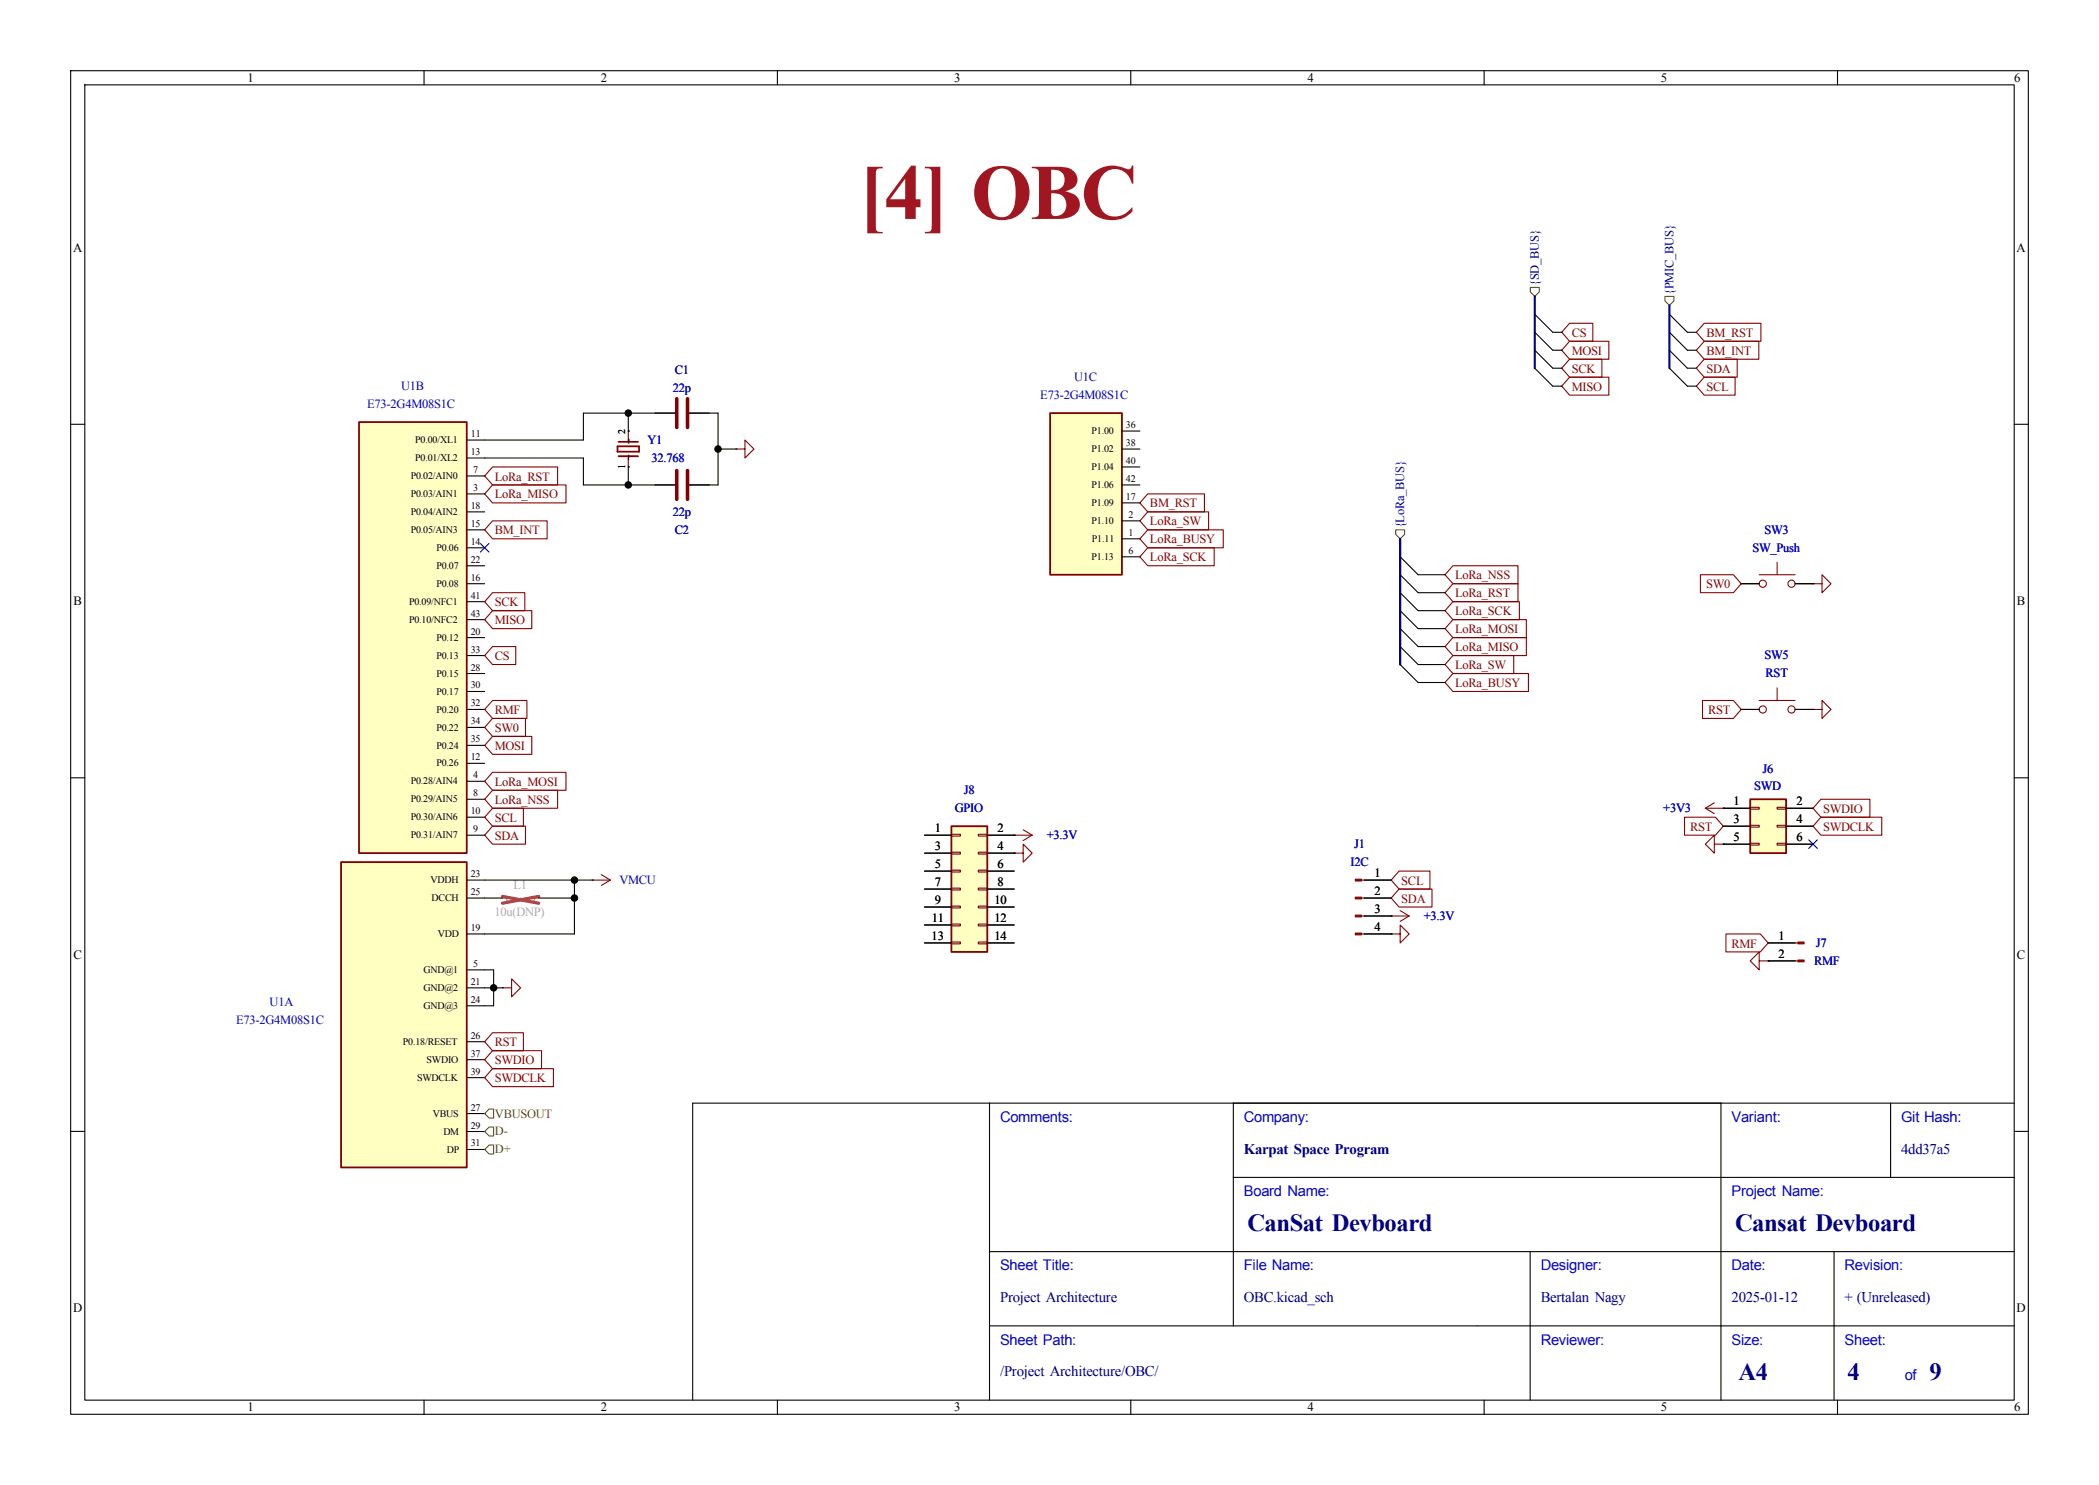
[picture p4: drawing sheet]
<svg xmlns="http://www.w3.org/2000/svg" width="297mm" height="210mm" viewBox="0 0 297 210" stroke-linecap="round" stroke-linejoin="round" font-family="sans-serif">
<g fill="none" stroke="#000" stroke-width=".15">
<path d="M10 10h277v190h-277zM12 12h273v186h-273zM60 10v2M110 10v2M160 10v2M210 10v2M260 10v2M10 60h2M285 60h2M10 110h2M243.8 119.4h.1M285 110h2"/>
<path d="M140 156v42M174.5 156v31.5M243.5 156v42M267.5 156v10.5M285 156h-187v42M10 160h2M140 177h145M174.5 166.5h110.5M216.5 177v21M259.5 177v21M285 160h2M60 198v2"/>
<path d="M110 198v2M140 187.5h145M160 198v2M210 198v2M260 198v2"/>
</g>
<path d="M242.6 119.4v-1.3l-1.3 1.3 1.3 1.3v-1.3h1.2" fill="none" stroke="#840000" stroke-width=".15"/>
<path d="M148.6 58.4h10.1v22.9h-10.1z" fill="#ffffc2"/>
<path d="M148.6 58.4h10.1v22.9h-10.1zM87.4 63.1h3v.8h-3zM87.5 64.5h2.8M87.5 62.5h2.8" fill="none" stroke="#840000" stroke-width=".25"/>
<g fill="none" stroke="#000" stroke-width=".15">
<path d="M88.9 66h.1M88.9 61h.1M104.1 63.5h.1M158.7 76.2h2.6M158.7 73.7h2.6M158.7 78.7h2.6M158.7 71.1h2.6M158.7 61h2.6M158.7 63.5h2.6M158.7 66h2.6M158.7 68.6h2.6M83.8 124.5h.1"/>
<path d="M193 124.5h3.8M193 127h3.8M193 129.5h3.8M193 132.1h3.8M196.8 129.5h.1M196.8 132.1h.1"/>
</g>
<g fill="none" stroke="#840000" stroke-width=".15">
<path d="M88.9 61v1.5M88.9 64.5v1.5M104.1 63.5h1.3v-1.3l1.3 1.3-1.3 1.3v-1.3M83.8 124.5h2.6M85.1 123.7l1.3 .8M86.4 124.5l-1.3 .7M192.6 124.5h.4M192.6 127h.4M192.6 129.5h.4M192.6 132.1h.4M196.8 132.1h1.3v-1.3l1.3 1.3-1.3 1.3v-1.3M196.8 129.5h2.6"/>
<path d="M198.1 128.8l1.3 .7M199.4 129.5l-1.3 .8"/>
</g>
<g fill="#840000" stroke="#840000" stroke-width=".15">
<path d="M191.8 124.3h.8v.3h-.8z"/>
<path d="M191.8 126.9h.8v.2h-.8z"/>
<path d="M191.8 129.4h.8v.3h-.8z"/>
<path d="M191.8 132h.8v.2h-.8z"/>
</g>
<path d="M134.6 116.8h5.1v17.8h-5.1z" fill="#ffffc2"/>
<path d="M134.6 116.8h5.1v17.8h-5.1z" fill="none" stroke="#840000" stroke-width=".25"/>
<g fill="none" stroke="#840000" stroke-width=".15">
<path d="M134.6 118h1.3v.2h-1.3zM138.4 118h1.3v.2h-1.3zM143.5 118.1h2.5M144.8 117.3l1.2 .8M146 118.1l-1.2 .8M134.6 120.5h1.3v.3h-1.3zM134.6 123.1h1.3v.2h-1.3zM134.6 125.6h1.3v.3h-1.3zM134.6 128.1h1.3v.3h-1.3zM134.6 130.7h1.3v.2h-1.3zM134.6 133.2h1.3v.3h-1.3zM138.4 120.5h1.3v.3h-1.3z"/>
<path d="M138.4 123.1h1.3v.2h-1.3zM138.4 125.6h1.3v.3h-1.3zM138.4 128.1h1.3v.3h-1.3zM138.4 130.7h1.3v.2h-1.3zM138.4 133.2h1.3v.3h-1.3z"/>
</g>
<g fill="none" stroke="#000" stroke-width=".15">
<path d="M92.7 58.4h2.8M97.5 58.4h2.8M92.7 68.6h2.8M97.5 68.6h2.8M130.8 118.1h3.8M139.7 118.1h3.8M143.5 118.1h.1M130.8 120.7h3.8M130.8 123.2h3.8M130.8 125.7h3.8M130.8 128.3h3.8M130.8 130.8h3.8"/>
<path d="M130.8 133.4h3.8M139.7 120.7h3.8M139.7 123.2h3.8M139.7 125.7h3.8M139.7 128.3h3.8M139.7 130.8h3.8M139.7 133.4h3.8"/>
</g>
<path d="M95.8 56.4v4.1M97.3 56.4v4.1M95.8 66.5v4.1M97.3 66.5v4.1" fill="none" stroke="#840000" stroke-width=".51"/>
<path d="M247.6 113h5.1v7.7h-5.1z" fill="#ffffc2"/>
<path d="M247.6 113h5.1v7.7h-5.1z" fill="none" stroke="#840000" stroke-width=".25"/>
<g fill="none" stroke="#840000" stroke-width=".15">
<path d="M251.5 79.5v1.8M248.9 99.1h5.1M248.9 81.3h5.1M251.5 97.3v1.8M256.5 82.6h1.3v-1.3l1.3 1.3-1.3 1.2v-1.2M241.3 114.3l1.3 .8M241.3 114.3h2.5M242.6 113.5l-1.3 .8M247.6 114.2h1.3v.2h-1.3zM247.6 116.7h1.3v.3h-1.3zM247.6 119.3h1.3v.2h-1.3zM251.5 114.2h1.2v.2h-1.2z"/>
<path d="M251.5 116.7h1.2v.3h-1.2zM251.5 119.3h1.2v.2h-1.2zM256.5 100.3h1.3v-1.2l1.3 1.2-1.3 1.3v-1.3M143.5 120.7h1.3v-1.3l1.2 1.3-1.2 1.2v-1.2M248.9 135.9v-1.3l-1.3 1.3 1.3 1.3v-1.3h1.3M254 133.4h.4M254 135.9h.4"/>
<circle cx="249.4" cy="82.6" r=".51"/>
<circle cx="253.5" cy="82.6" r=".51"/>
<circle cx="249.4" cy="100.3" r=".51"/>
<circle cx="253.5" cy="100.3" r=".51"/>
</g>
<g fill="none" stroke="#000" stroke-width=".15">
<path d="M246.4 82.6h2.5M254 82.6h2.5M256.5 82.6h.1M243.8 114.3h.1M243.8 114.3h3.8M243.8 116.8h3.8M243.8 119.4h3.8M246.4 100.3h2.5M252.7 114.3h3.8M252.7 116.8h3.8M252.7 119.4h3.8M254 100.3h2.5"/>
<path d="M256.5 100.3h.1M143.5 120.7h.1M250.2 135.9h.1M250.2 133.4h3.8M250.2 135.9h3.8"/>
</g>
<g fill="#840000" stroke="#840000" stroke-width=".15">
<path d="M254.4 133.2h.9v.3h-.9z"/>
<path d="M254.4 135.8h.9v.2h-.9z"/>
</g>
<path d="M71.6 127a.51 .51 0 0 0 .5 .5 .51 .51 0 0 0 .5-.5 .51 .51 0 0 0 .6 .5 .51 .51 0 0 0 .5-.5 .51 .51 0 0 0 .5 .5 .51 .51 0 0 0 .5-.5 .51 .51 0 0 0 .5 .5 .51 .51 0 0 0 .5-.5" fill="none" stroke="#9c9b98" stroke-width=".15"/>
<path d="M71.1 127h.5M75.7 127h.5" fill="none" stroke="#7a7a77" stroke-width=".15"/>
<path d="M71.1 126.8l5.1 .9M76.2 126.8l-5.1 .9" fill="none" stroke="#e12e31" stroke-width=".46"/>
<path d="M48.3 121.9h17.7v43.2h-17.7z" fill="#ffffc2"/>
<path d="M48.3 121.9h17.7v43.2h-17.7z" fill="none" stroke="#840000" stroke-width=".25"/>
<path d="M66 137.2h2.6M66 132.1h2.6M66 139.7h2.6M66 124.5h2.6M66 127h2.6M66 142.2h2.6M66 147.3h2.6M66 157.5h2.6M66 149.9h2.6M66 152.4h2.6M66 160h2.6M66 162.6h2.6" fill="none" stroke="#000" stroke-width=".15"/>
<path d="M50.8 59.7h15.2v61h-15.2z" fill="#ffffc2"/>
<path d="M50.8 59.7h15.2v61h-15.2z" fill="none" stroke="#840000" stroke-width=".25"/>
<g fill="none" stroke="#000" stroke-width=".15">
<path d="M88.9 58.4v2.6M95.5 58.4h-13v3.8h-16.5M97.5 58.4h4.1v10.2h-4.1M217.2 52.1l2.5 2.5h1.3M217.2 49.5l2.5 2.6h1.3M217.2 47l2.5 2.5h1.3M217.2 44.5l2.5 2.5h1.3M236.2 52.1l2.6 2.5h1.2M236.2 49.5l2.6 2.6h1.2M236.2 47l2.6 2.5h1.2M236.2 44.5l2.6 2.5h1.2M66 69.9h2.6"/>
<path d="M66 67.3h2.6M66 64.8h16.5v3.8h13M66 77.5h2.6M66 74.9h2.6M66 72.4h2.6M88.9 66h.1M88.9 61h.1M88.9 66v2.6M101.6 63.5h2.5M198.1 78.7l2.6 2.6h3.8M66 82.6h2.6M66 90.2h2.6"/>
<path d="M66 80h2.6M66 95.3h2.6M66 97.8h2.6M66 92.7h2.6M66 85.1h2.6M66 87.6h2.6M198.1 91.4l2.6 2.6h3.8M198.1 86.4l2.6 2.5h3.8M198.1 81.3l2.6 2.5h3.8M198.1 83.8l2.6 2.6h3.8M198.1 94l2.6 2.5h3.8M198.1 88.9l2.6 2.5h3.8"/>
<path d="M246.4 82.6h2.5M254 82.6h2.5M256.5 82.6h.1M66 110.5h2.6M66 113h2.6M66 118.1h2.6M66 115.6h2.6M66 108h2.6M66 100.3h2.6M66 102.9h2.6M66 105.4h2.6M130.8 118.1h3.8"/>
<path d="M139.7 118.1h3.8M143.5 118.1h.1M243.8 119.4h.1M243.8 114.3h.1M243.8 114.3h3.8M243.8 116.8h3.8M243.8 119.4h3.8M246.4 100.3h2.5M252.7 114.3h3.8M252.7 116.8h3.8M252.7 119.4h3.8M254 100.3h2.5"/>
<path d="M256.5 100.3h.1M68.6 139.7h2.5M68.6 124.5h15.2M68.6 127h2.5M68.6 137.2h1.2v5h-1.2M71.1 139.7h.1M76.2 127h5.1M81.3 124.5v7.6h-12.7M130.8 120.7h3.8M130.8 123.2h3.8M130.8 125.7h3.8M130.8 128.3h3.8"/>
<path d="M130.8 130.8h3.8M130.8 133.4h3.8M139.7 120.7h3.8M139.7 123.2h3.8M139.7 125.7h3.8M139.7 128.3h3.8M139.7 130.8h3.8M139.7 133.4h3.8M143.5 120.7h.1M193 124.5h3.8M193 127h3.8M193 132.1h3.8"/>
<path d="M193 129.5h3.8M196.8 129.5h.1M196.8 132.1h.1M250.2 135.9h.1M250.2 133.4h3.8M250.2 135.9h3.8"/>
</g>
<g fill="none" stroke="#840000" stroke-width=".15">
<path d="M222.1 48.3h5.5v2.5h-5.5l-1.1-1.3zM222.1 45.7h3.3v2.6h-3.3l-1.1-1.3zM222.1 53.3h5.5v2.6h-5.5l-1.1-1.3zM222.1 50.8h4.6v2.5h-4.6l-1.1-1.2zM241.1 45.7h8.1v2.6h-8.1l-1.1-1.3zM241.1 48.3h7.8v2.5h-7.8l-1.1-1.3zM241.1 50.8h4.7v2.5h-4.7l-1.1-1.2zM241.1 53.3h4.4v2.6h-4.4l-1.1-1.3zM69.7 66h9.2v2.6h-9.2l-1.1-1.3zM69.7 68.6h10.4v2.5h-10.4l-1.1-1.2zM69.7 73.7h7.7v2.5h-7.7l-1.1-1.3zM162.4 74.9h10.7v2.6h-10.7l-1.1-1.3z"/>
<path d="M162.4 77.5h9.4v2.5h-9.4l-1.1-1.3zM162.4 72.4h8.6v2.5h-8.6l-1.1-1.2zM162.4 69.8h8v2.6h-8l-1.1-1.3zM69.7 91.4h3.3v2.6h-3.3l-1.1-1.3zM69.7 86.4h5.5v2.5h-5.5l-1.1-1.3zM69.7 83.8h4.6v2.6h-4.6l-1.1-1.3zM69.7 99.1h4.9v2.5h-4.9l-1.1-1.3zM205.6 92.7h8.6v2.6h-8.6l-1.1-1.3zM205.6 95.2h10.7v2.6h-10.7l-1.1-1.3zM205.6 82.5h9.2v2.6h-9.2l-1.1-1.3zM205.6 90.2h10.4v2.5h-10.4l-1.1-1.3zM205.6 85.1h9.4v2.5h-9.4l-1.1-1.2z"/>
<path d="M205.6 80h9.2v2.6h-9.2l-1.1-1.3zM205.6 87.6h10.4v2.6h-10.4l-1.1-1.3zM240.6 81.3h4.7l1.1 1.3-1.1 1.2h-4.7zM240.9 99.1h4.4l1.1 1.2-1.1 1.3h-4.4zM69.7 116.8h4.7v2.6h-4.7l-1.1-1.3zM69.7 114.3h4.4v2.5h-4.4l-1.1-1.2zM69.7 109.2h10.4v2.6h-10.4l-1.1-1.3zM69.7 111.8h9.2v2.5h-9.2l-1.1-1.3zM69.7 101.6h4.7v2.5h-4.7l-1.1-1.2zM69.7 104.1h5.5v2.6h-5.5l-1.1-1.3zM238.4 115.6h4.3l1.1 1.2-1.1 1.3h-4.3zM257.7 113h6.9v2.6h-6.9l-1.2-1.3z"/>
<path d="M257.7 115.6h8.6v2.5h-8.6l-1.2-1.3zM71.1 139.7h1.3v-1.3l1.3 1.3-1.3 1.3v-1.3M198 123.2h4.3v2.5h-4.3l-1.2-1.2zM198 125.7h4.6v2.6h-4.6l-1.2-1.3zM244.2 132.1h4.9l1.1 1.3-1.1 1.2h-4.9zM69.7 146h4.4v2.6h-4.4l-1.1-1.3zM69.7 151.1h8.6v2.6h-8.6l-1.1-1.3zM69.7 148.6h6.9v2.5h-6.9l-1.1-1.2z"/>
</g>
<path d="M216.5 40.6h1.3v.7l-.6 .6-.7-.6zM235.6 41.9h1.3v.6l-.7 .7-.6-.7zM197.5 74.9h1.3v.7l-.7 .6-.6-.6zM69.2 156.8h.6v1.3h-.6l-.6-.6zM68.6 160l.6-.6h.6v1.3h-.6zM69.2 161.9h.6v1.3h-.6l-.6-.6z" fill="none" stroke="#725600" stroke-width=".15"/>
<path d="M217.2 41.9v10.2M236.2 43.2v8.9M198.1 76.2v17.8" fill="none" stroke="#000084" stroke-width=".3"/>
<path d="M68 76.9l1.2 1.2M69.2 76.9l-1.2 1.2M255.9 118.8l1.2 1.2M257.1 118.8l-1.2 1.2" fill="none" stroke="#000084" stroke-width=".15"/>
<g fill="#000" stroke="#000" stroke-width=".14">
<circle cx="88.9" cy="58.4" r=".46"/>
<circle cx="88.9" cy="68.6" r=".46"/>
<circle cx="101.6" cy="63.5" r=".46"/>
<circle cx="69.8" cy="139.7" r=".46"/>
<circle cx="81.3" cy="124.5" r=".46"/>
<circle cx="81.3" cy="127" r=".46"/>
</g>
<text font-size="11.1" fill="#a21622" x="121.6" y="31">[4] OBC</text>
<g font-size="3.5" fill="#00007f">
<text x="176.5" y="174.1">CanSat Devboard</text>
<text x="245.5" y="174.1">Cansat Devboard</text>
<text x="246" y="195.1">A4</text>
<text x="261.4" y="195.1">4</text>
<text x="273" y="195.1">9</text>
</g>
<g font-size="2.1" fill="#00f">
<text x="141.5" y="158.7">Comments:</text>
<text x="176" y="158.7">Company:</text>
<text x="245" y="158.7">Variant:</text>
<text x="269" y="158.7">Git Hash:</text>
<text x="176" y="169.2">Board Name:</text>
<text x="245" y="169.2">Project Name:</text>
<text x="141.5" y="179.7">Sheet Title:</text>
<text x="176" y="179.7">File Name:</text>
<text x="218" y="179.7">Designer:</text>
<text x="245" y="179.7">Date:</text>
<text x="261" y="179.7">Revision:</text>
<text x="141.5" y="190.2">Sheet Path:</text>
<text x="218" y="190.2">Reviewer:</text>
<text x="245" y="190.2">Size:</text>
<text x="261" y="190.2">Sheet:</text>
<text x="269.5" y="195.2">of</text>
</g>
<g font-size="2.1" fill="#00007f">
<text x="176" y="163.2">Karpat Space Program</text>
<text x="269" y="163.2">4dd37a5</text>
<text x="141.5" y="184.2">Project Architecture</text>
<text x="176" y="184.2">OBC.kicad_sch</text>
<text x="218" y="184.2">Bertalan Nagy</text>
<text x="245" y="184.2">2025-01-12</text>
<text x="261" y="184.2">+ (Unreleased)</text>
<text x="141.5" y="194.7">/Project Architecture/OBC/</text>
</g>
<g font-size="1.8">
<text x="35" y="11.6">1</text>
<text x="85" y="11.6">2</text>
<text x="135" y="11.6">3</text>
<text x="185" y="11.6">4</text>
<text x="235" y="11.6">5</text>
<text x="285" y="11.6">6</text>
<text x="10.3" y="35.6">A</text>
<text x="285.3" y="35.6">A</text>
<text x="10.4" y="85.6">B</text>
<text x="285.4" y="85.6">B</text>
<text x="245.3" y="113.8">1</text>
<text x="254.2" y="113.8">2</text>
<text x="132.3" y="117.6">1</text>
<text x="141.2" y="117.6">2</text>
<text x="245.3" y="116.4">3</text>
<text x="245.3" y="118.9">5</text>
<text x="254.2" y="116.4">4</text>
<text x="254.2" y="118.9">6</text>
<text x="132.3" y="120.2">3</text>
<text x="132.3" y="122.7">5</text>
<text x="132.3" y="125.3">7</text>
<text x="141.2" y="120.2">4</text>
<text x="141.2" y="122.7">6</text>
<text x="141.2" y="125.3">8</text>
<text x="194.5" y="124">1</text>
<text x="131.9" y="130.3">11</text>
<text x="132.3" y="127.8">9</text>
<text x="140.7" y="127.8">10</text>
<text x="140.7" y="130.3">12</text>
<text x="194.5" y="126.5">2</text>
<text x="194.5" y="129.1">3</text>
<text x="194.5" y="131.6">4</text>
<text x="10.4" y="135.6">C</text>
<text x="131.8" y="132.9">13</text>
<text x="140.7" y="132.9">14</text>
<text x="251.7" y="132.9">1</text>
<text x="251.7" y="135.4">2</text>
<text x="285.4" y="135.6">C</text>
<text x="10.3" y="185.6">D</text>
<text x="285.3" y="185.6">D</text>
<text x="35" y="199.6">1</text>
<text x="85" y="199.6">2</text>
<text x="135" y="199.6">3</text>
<text x="185" y="199.6">4</text>
<text x="235" y="199.6">5</text>
<text x="285" y="199.6">6</text>
</g>
<g font-size="1.8" fill="#000084">
<text x="217.7" y="40.4" transform="rotate(-90 217.7 40.4)">{SD_BUS}</text>
<text x="236.8" y="41.7" transform="rotate(-90 236.8 41.7)">{PMIC_BUS}</text>
<text x="198.7" y="74.7" transform="rotate(-90 198.7 74.7)">{LoRa_BUS}</text>
</g>
<g font-size="1.8" fill="#840000">
<text x="222.4" y="47.6">CS</text>
<text x="241.5" y="47.6">BM_RST</text>
<text x="222.4" y="50.2">MOSI</text>
<text x="222.4" y="52.7">SCK</text>
<text x="241.5" y="50.2">BM_INT</text>
<text x="241.5" y="52.7">SDA</text>
<text x="222.4" y="55.3">MISO</text>
<text x="241.5" y="55.3">SCL</text>
<text x="70" y="68">LoRa_RST</text>
<text x="70" y="70.5">LoRa_MISO</text>
<text x="162.7" y="71.8">BM_RST</text>
<text x="70" y="75.6">BM_INT</text>
<text x="162.7" y="76.8">LoRa_BUSY</text>
<text x="162.7" y="74.3">LoRa_SW</text>
<text x="162.7" y="79.4">LoRa_SCK</text>
<text x="205.9" y="81.9">LoRa_NSS</text>
<text x="241.4" y="83.2">SW0</text>
<text x="70" y="88.3">MISO</text>
<text x="70" y="85.7">SCK</text>
<text x="205.9" y="84.5">LoRa_RST</text>
<text x="205.9" y="87">LoRa_SCK</text>
<text x="205.9" y="89.5">LoRa_MOSI</text>
<text x="70" y="93.4">CS</text>
<text x="205.9" y="94.6">LoRa_SW</text>
<text x="205.9" y="92.1">LoRa_MISO</text>
<text x="70" y="101">RMF</text>
<text x="205.9" y="97.2">LoRa_BUSY</text>
<text x="241.7" y="101">RST</text>
<text x="70" y="103.5">SW0</text>
<text x="70" y="106.1">MOSI</text>
<text x="70" y="111.1">LoRa_MOSI</text>
<text x="70" y="113.7">LoRa_NSS</text>
<text x="70" y="118.8">SDA</text>
<text x="70" y="116.2">SCL</text>
<text x="239.2" y="117.5">RST</text>
<text x="258" y="114.9">SWDIO</text>
<text x="258" y="117.5">SWDCLK</text>
<text x="198.3" y="125.1">SCL</text>
<text x="198.3" y="127.6">SDA</text>
<text x="245" y="134">RMF</text>
<text x="70" y="148">RST</text>
<text x="70" y="153">SWDCLK</text>
<text x="70" y="150.5">SWDIO</text>
</g>
<g font-size="1.8" fill="#0000c2">
<text x="95.5" y="52.9">C1</text>
<text x="152" y="53.9">U1C</text>
<text x="52" y="57.7">E73-2G4M08S1C</text>
<text x="56.7" y="55.2">U1B</text>
<text x="95.2" y="55.4">22p</text>
<text x="147.2" y="56.4">E73-2G4M08S1C</text>
<text x="91.6" y="62.8">Y1</text>
<text x="92.2" y="65.3">32.768</text>
<text x="95.2" y="72.9">22p</text>
<text x="95.5" y="75.5">C2</text>
<text x="249.7" y="75.5">SW3</text>
<text x="248" y="78">SW_Push</text>
<text x="249.7" y="93.3">SW5</text>
<text x="249.8" y="95.8">RST</text>
<text x="136.4" y="112.3">J8</text>
<text x="248.2" y="111.7">SWD</text>
<text x="249.4" y="109.3">J6</text>
<text x="135.1" y="114.9">GPIO</text>
<text x="148.1" y="118.7">+3.3V</text>
<text x="191.6" y="119.9">J1</text>
<text x="235.3" y="114.9">+3V3</text>
<text x="87.6" y="125">VMCU</text>
<text x="191.1" y="122.5">I2C</text>
<text x="201.4" y="130.1">+3.3V</text>
<text x="256.7" y="136.4">RMF</text>
<text x="256.9" y="133.9">J7</text>
<text x="38.2" y="142.3">U1A</text>
<text x="33.4" y="144.8">E73-2G4M08S1C</text>
</g>
<g font-size="1.8" fill="#abaaa8">
<text x="72.7" y="125.8">L1</text>
<text x="70" y="129.6">10u(DNP)</text>
</g>
<g font-size="1.8" fill="#725600">
<text x="70" y="158">VBUSOUT</text>
<text x="70" y="160.6">D-</text>
<text x="70" y="163.1">D+</text>
</g>
<g font-size="1.4">
<text x="58.7" y="62.7">P0.00/XL1</text>
<text x="58.7" y="65.2">P0.01/XL2</text>
<text x="66.6" y="64.3">13</text>
<text x="66.6" y="61.8">11</text>
<text x="88.5" y="61.3" transform="rotate(-90 88.5 61.3)">2</text>
<text x="89.3" y="65" transform="rotate(-90 89.3 65)">~</text>
<text x="89.3" y="62.7" transform="rotate(-90 89.3 62.7)">~</text>
<text x="154.5" y="61.4">P1.00</text>
<text x="154.5" y="63.9">P1.02</text>
<text x="159.3" y="60.5">36</text>
<text x="159.3" y="63.1">38</text>
<text x="159.3" y="65.6">40</text>
<text x="58.1" y="70.3">P0.03/AIN1</text>
<text x="58.1" y="67.8">P0.02/AIN0</text>
<text x="66.6" y="72">18</text>
<text x="67" y="69.4">3</text>
<text x="67" y="66.9">7</text>
<text x="88.5" y="66.4" transform="rotate(-90 88.5 66.4)">1</text>
<text x="154.5" y="71.6">P1.09</text>
<text x="154.5" y="66.5">P1.04</text>
<text x="154.5" y="69">P1.06</text>
<text x="159.3" y="70.7">17</text>
<text x="159.3" y="68.2">42</text>
<text x="58.1" y="75.4">P0.05/AIN3</text>
<text x="58.1" y="72.8">P0.04/AIN2</text>
<text x="61.7" y="77.9">P0.06</text>
<text x="66.6" y="77">14</text>
<text x="66.6" y="74.5">15</text>
<text x="154.5" y="74.1">P1.10</text>
<text x="154.5" y="76.6">P1.11</text>
<text x="159.7" y="75.8">1</text>
<text x="159.7" y="73.2">2</text>
<text x="61.7" y="83">P0.08</text>
<text x="61.7" y="80.5">P0.07</text>
<text x="66.6" y="82.1">16</text>
<text x="66.6" y="79.6">22</text>
<text x="154.5" y="79.2">P1.13</text>
<text x="159.7" y="78.3">6</text>
<text x="57.9" y="85.5">P0.09/NFC1</text>
<text x="57.9" y="88.1">P0.10/NFC2</text>
<text x="66.6" y="89.7">20</text>
<text x="66.6" y="84.7">41</text>
<text x="66.6" y="87.2">43</text>
<text x="61.7" y="90.6">P0.12</text>
<text x="61.7" y="95.7">P0.15</text>
<text x="61.7" y="93.2">P0.13</text>
<text x="66.6" y="94.8">28</text>
<text x="66.6" y="92.3">33</text>
<text x="61.7" y="98.2">P0.17</text>
<text x="61.7" y="100.8">P0.20</text>
<text x="66.6" y="97.4">30</text>
<text x="66.6" y="99.9">32</text>
<text x="61.7" y="103.3">P0.22</text>
<text x="61.7" y="105.9">P0.24</text>
<text x="66.6" y="107.5">12</text>
<text x="66.6" y="102.4">34</text>
<text x="66.6" y="105">35</text>
<text x="58.1" y="110.9">P0.28/AIN4</text>
<text x="58.1" y="113.5">P0.29/AIN5</text>
<text x="61.7" y="108.4">P0.26</text>
<text x="67" y="110.1">4</text>
<text x="67" y="112.6">8</text>
<text x="58.1" y="118.6">P0.31/AIN7</text>
<text x="58.1" y="116">P0.30/AIN6</text>
<text x="66.6" y="115.1">10</text>
<text x="67" y="117.7">9</text>
<text x="60.9" y="124.9">VDDH</text>
<text x="66.6" y="124">23</text>
<text x="61.1" y="127.4">DCCH</text>
<text x="66.6" y="131.7">19</text>
<text x="66.6" y="126.6">25</text>
<text x="59.9" y="137.6">GND@1</text>
<text x="61.9" y="132.5">VDD</text>
<text x="67" y="136.7">5</text>
<text x="59.9" y="140.1">GND@2</text>
<text x="59.9" y="142.7">GND@3</text>
<text x="66.6" y="139.3">21</text>
<text x="66.6" y="141.8">24</text>
<text x="57" y="147.8">P0.18/RESET</text>
<text x="66.6" y="146.9">26</text>
<text x="66.6" y="149.4">37</text>
<text x="59" y="152.8">SWDCLK</text>
<text x="60.4" y="150.3">SWDIO</text>
<text x="66.6" y="152">39</text>
<text x="61.2" y="157.9">VBUS</text>
<text x="62.7" y="160.5">DM</text>
<text x="66.6" y="157.1">27</text>
<text x="66.6" y="159.6">29</text>
<text x="63.2" y="163">DP</text>
<text x="66.6" y="162.1">31</text>
</g>
</svg>
